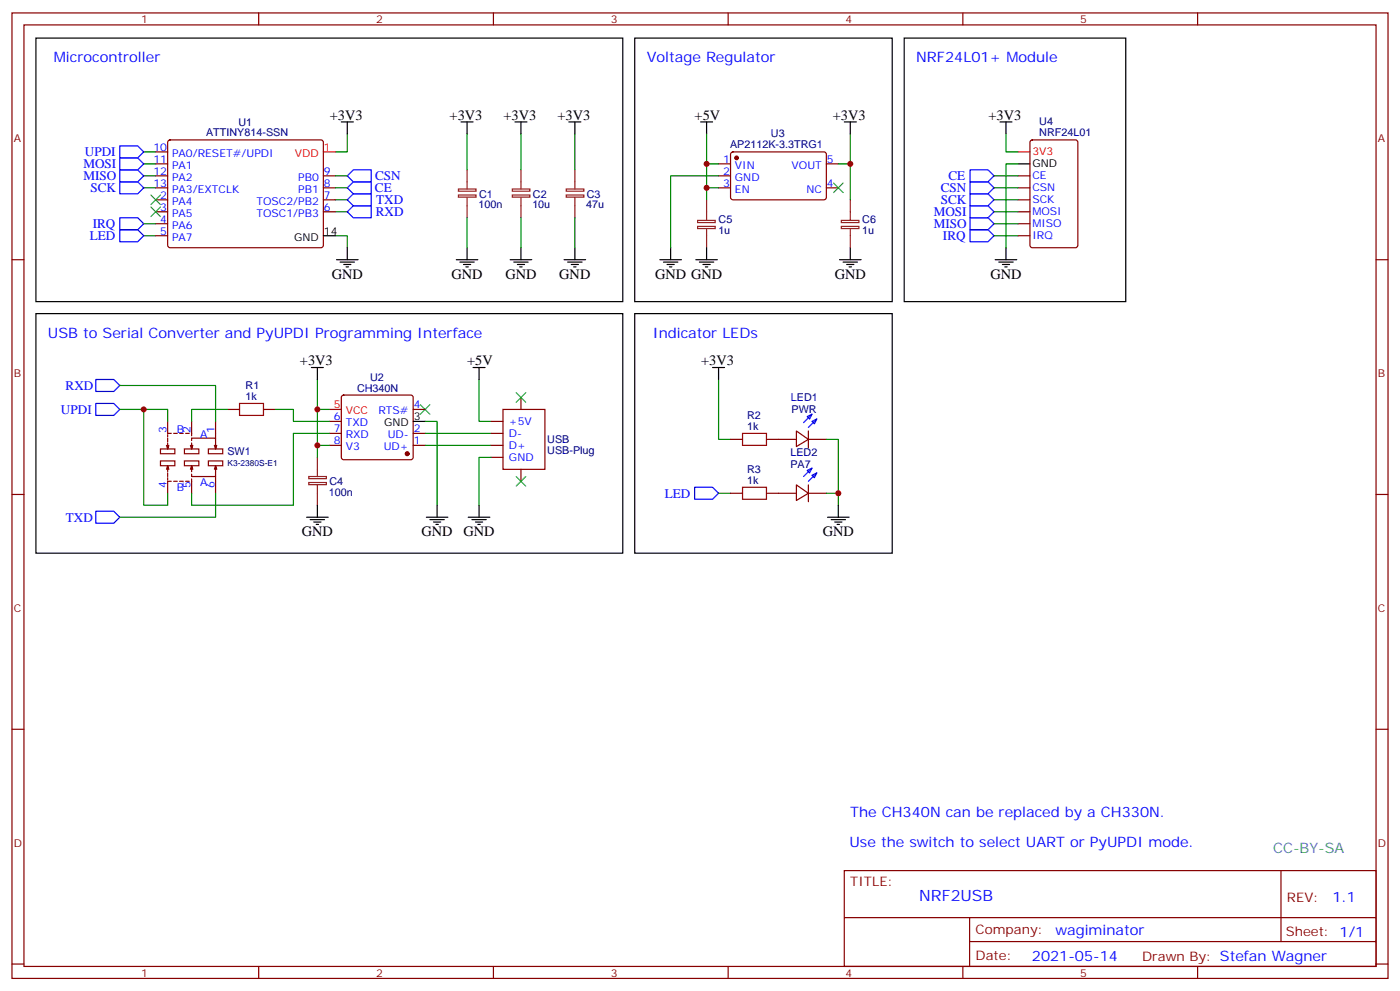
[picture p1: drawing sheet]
<svg xmlns="http://www.w3.org/2000/svg" width="412mm" height="292mm" viewBox="0 0 412 292" stroke-linecap="round" stroke-linejoin="round" font-family="sans-serif">
<g fill="none" stroke="#870000" stroke-width=".35">
<path d="M3.5 3.8h405.4v284.3h-405.4zM7.1 7.3h398.2v277.3h-398.2zM76.2 3.8v3.5M145.3 3.8v3.5M214.5 3.8v3.5M283.6 3.8v3.5M352.8 3.8v3.5M45.9 58.8h3.5M45.9 55.3h3.5M45.9 51.8h3.5M45.9 44.7h3.5M45.9 48.3h3.5"/>
<path d="M49.6 41.4l.5-.2h44.4l.5 .2 .2 .5v30.6l-.7 .5-44.7-.1-.4-.7v-30.3zM95.2 58.8h3.6M95.2 55.3h3.6M95.2 51.8h3.6M3.5 76.5h3.6M45.9 62.4h3.5M45.9 65.9h3.5M45.9 69.4h3.5M95.2 62.4h3.6M405.3 76.5h3.6M100.8 116.6l.4-.3h19.8l.5 .3 .2 .5v17.6l-.2 .5-.5 .2h-19.8l-.5-.2-.2-.5v-17.6zM97 131.2h3.5"/>
<path d="M97 127.6h3.5M97 124.1h3.5M121.7 131.2h3.5M121.7 127.6h3.5M121.7 120.6h3.5M3.5 145.6h3.6M405.3 145.6h3.6M3.5 214.8h3.6M405.3 214.8h3.6M248.7 256.4h156.6v28.2h-156.6zM377.3 256.4v20.9M248.7 270.2h156.5"/>
<path d="M285.6 277.3h119.6M285.6 270.2v14.2M3.5 283.9h3.6M76.2 284.6v3.5M145.3 284.6v3.5M214.5 284.6v3.5M283.6 284.6v3.5M352.8 284.6v3.5M405.3 283.9h3.6"/>
</g>
<g fill="none" stroke="#000" stroke-width=".35">
<path d="M10.6 11.2h172.8v77.6h-172.8zM95.2 69.4h3.6M99.1 76.5h6.4M100.2 77.2h4.2M101.2 77.9h2.2M102 78.6h.7M102.3 73v3.5M134.4 76.5h6.4M135.5 77.2h4.2M136.5 77.9h2.1M137.2 78.6h.7M137.6 73v3.5"/>
<path d="M166.2 76.5h6.3M167.2 77.2h4.2M168.3 77.9h2.1M169 78.6h.7M169.3 73v3.5M121.7 124.1h3.5M90.3 152.3h6.4M91.4 153h4.2M92.4 153.7h2.1M93.1 154.4h.7M93.5 148.8v3.5M125.6 152.3h6.3"/>
<path d="M126.6 153h4.3M127.7 153.7h2.1M128.4 154.4h.7M128.8 148.8v3.5M137.9 152.3h6.4M139 153h4.2M140.1 153.7h2.1M140.8 154.4h.7M141.1 148.8v3.5"/>
</g>
<path d="M135 57.4h5.2v.7h-5.2zM135 55.7h5.2v.6h-5.2zM137.6 50v5.7M137.6 58.1v6M166.8 57.4h5.2v.7h-5.2zM166.8 55.7h5.2v.6h-5.2zM169.3 50v5.7M169.3 58.1v6M93.5 134.7v5.6M90.9 142.1h5.2v.6h-5.2zM90.9 140.3h5.2v.7h-5.2zM93.5 142.8v6" fill="none" stroke="#8c2424" stroke-width=".35"/>
<g fill="none" stroke="#008700" stroke-width=".35">
<path d="M102.3 39.4v5.3h-3.5M42.3 55.3h3.6M42.3 51.8h3.6M42.3 48.3h3.6M42.3 44.7h3.6M98.8 58.8h3.5M42.3 69.4h3.6M98.8 69.4h3.5v3.6M98.8 62.4h3.5M141.1 111.8v12.3h3.5M97 131.2h-3.5v3.5M125.2 124.1h3.6v24.7"/>
<path d="M125.2 127.6h19.4M125.2 131.2h19.4"/>
</g>
<path d="M35.3 46.5h5.3l1.7 1.8-1.7 1.7h-5.3zM35.3 50h5.3l1.7 1.8-1.7 1.8h-5.3zM35.3 53.6h5.3l1.7 1.7-1.7 1.8h-5.3zM35.3 43h5.3l1.7 1.7-1.7 1.8h-5.3zM102.3 51.8l1.8-1.8h5.3v3.6h-5.3zM102.3 58.8l1.8-1.7h5.3v3.5h-5.3zM35.3 67.7h5.3l1.7 1.7-1.7 1.8h-5.3zM102.3 62.4l1.8-1.8h5.3v3.5h-5.3zM28.2 111.8h5.3l1.8 1.7-1.8 1.8h-5.3zM28.2 150.6h5.3l1.8 1.7-1.8 1.8h-5.3z" fill="none" stroke="#00f" stroke-width=".35"/>
<path d="M95.2 44.7h3.6M97 120.6h3.5" fill="none" stroke="#f00" stroke-width=".35"/>
<path d="M123.8 119.2l2.8 2.8M126.6 119.2l-2.8 2.8" fill="none" stroke="#3c3" stroke-width=".35"/>
<circle cx="119.9" cy="133.6" r=".53" fill="#870000" stroke="#870000" stroke-width=".35"/>
<path d="M148.2 120.6h12.3v17.6h-12.3z" fill="#fff" stroke="#870000" stroke-width=".35"/>
<g fill="none" stroke="#870000" stroke-width=".35">
<path d="M211.7 48.3h3.5M211.7 51.8h3.5M211.7 55.3h3.5M215.4 44.9l.5-.2 27.1 .1 .4 .6v13l-.7 .4h-27.1l-.4-.7v-12.7zM243.4 48.3h3.5M243.4 55.3h3.5M299.9 51.8h3.5M299.9 55.3h3.5M299.9 58.8h3.5M303.6 41.4l.5-.2h12.7l.6 .4 .1 30.6-.5 .7-12.9 .1-.7-.5v-30.6zM299.9 62.4h3.5M299.9 65.9h3.5"/>
<path d="M299.9 69.4h3.5M153.5 117.1v3.5M47.3 135.7h4.2v1.5h-4.2zM47.3 132.2h4.2v1.4h-4.2zM49 131.2l.4 1M49.4 130.5v1.7l.3-1M49.4 124.1v3.5h1M49.4 128v.7M49.4 129v1.1M49.4 139.3v1M49.4 137.2l-.4 1M49.7 138.2l-.3-1v1.7"/>
<path d="M51.2 127.6h1M52.9 127.6h1.1M54.3 135.7h4.3v1.5h-4.3zM54.3 132.2h4.3v1.4h-4.3zM54.7 127.6h1M56.1 131.2l.3 1M56.4 130.5v1.7l.4-1M56.4 129.8v-.8h7.1v3.2l.4-1M56.4 124.1v4.2M56.4 137.2l-.3 1M56.8 138.2l-.4-1v1.7M61.4 135.7h4.2v1.5h-4.2z"/>
<path d="M61.4 132.2h4.2v1.4h-4.2zM63.1 131.2l.4 1M63.5 124.1v4.9M63.5 137.2l-.4 1M63.9 138.2l-.4-1v3.1h-7.1v-.7M67 120.6h3.6M77.6 120.6h3.5M144.6 124.1h3.6M144.6 127.6h3.6M144.6 131.2h3.6M144.6 134.7h3.6M153.5 138.2v3.5"/>
<path d="M215.2 129.4h3.5M225.8 129.4h8.8M234.6 126.9l3.5 2.5-3.5 2.1zM238.1 129.4h5.3M238.1 126.9v5M49.4 140.7v.7M50.4 141.7h-1v3.6M51.2 141.7h1M52.9 141.7h1.1M54.7 141.7h1M56.4 141v4.3M63.5 140.3v5"/>
<path d="M215.2 145.3h3.5M225.8 145.3h8.8M234.6 142.8l3.5 2.5-3.5 2.1zM238.1 142.8v4.9M238.1 145.3h5.3"/>
</g>
<g fill="none" stroke="#000" stroke-width=".35">
<path d="M187 11.2h75.8v77.6h-75.8zM266.3 11.2h65.3v77.6h-65.3zM100.5 35.9h3.6M102.3 35.9v3.5M135.8 35.9h3.5M137.6 35.9v3.5M151.7 35.9h3.5M153.5 35.9v3.5M167.6 35.9h3.5M169.3 35.9v3.5M206.4 35.9h3.5M208.1 35.9v3.5"/>
<path d="M248.7 35.9h3.5M250.5 35.9v3.5M294.6 35.9h3.5M296.3 35.9v3.5M299.9 48.3h3.5M150.3 76.5h6.3M151.3 77.2h4.3M152.4 77.9h2.1M153.1 78.6h.7M153.5 73v3.5M194.4 76.5h6.3M195.4 77.2h4.3"/>
<path d="M196.5 77.9h2.1M197.2 78.6h.7M197.6 73v3.5M205 76.5h6.3M206 77.2h4.3M207.1 77.9h2.1M207.8 78.6h.7M208.1 73v3.5M247.3 76.5h6.3M248.4 77.2h4.2M249.4 77.9h2.1M250.1 78.6h.7"/>
<path d="M250.5 73v3.5M293.2 76.5h6.3M294.2 77.2h4.2M295.3 77.9h2.1M296 78.6h.7M296.3 73v3.5M10.6 92.4h172.8v70.5h-172.8zM187 92.4h75.8v70.5h-75.8zM91.7 108.2h3.5M93.5 108.2v3.6M139.3 108.2h3.6M141.1 108.2v3.6"/>
<path d="M209.9 108.2h3.5M211.7 108.2v3.6M243.8 152.3h6.3M244.8 153h4.3M245.9 153.7h2.1M246.6 154.4h.7M246.9 148.8v3.5"/>
</g>
<g fill="none" stroke="#008700" stroke-width=".35">
<path d="M137.6 39.4v10.6M153.5 39.4v10.6M169.3 39.4v10.6M208.1 39.4v8.9h3.6M250.5 39.4v8.9h-3.6M296.3 39.4v5.3h3.6M98.8 55.3h3.5M98.8 51.8h3.5M208.1 48.3v10.5M208.1 55.3h3.6M211.7 51.8h-14.1v21.2M250.5 48.3v10.5"/>
<path d="M292.8 55.3h7.1M292.8 51.8h7.1M292.8 58.8h7.1M299.9 48.3h-3.6v24.7M42.3 65.9h3.6M137.6 64.1v8.9M153.5 64.1v8.9M169.3 64.1v8.9M292.8 65.9h7.1M292.8 62.4h7.1M292.8 69.4h7.1M35.3 113.5h28.2v10.6"/>
<path d="M93.5 111.8v19.4M211.7 111.8v17.6h3.5M35.3 120.6h14.1v3.5M42.3 120.6v28.2h7.1v-3.5M67 120.6h-10.6v3.5M81.1 120.6h5.3v3.5h10.6M93.5 120.6h3.5M97 127.6h-10.6v21.2h-30v-3.5M144.6 134.7h-3.5v14.1M243.4 129.4h3.5v19.4M63.5 145.3v7h-28.2M211.7 145.3h3.5"/>
<path d="M243.4 145.3h3.5"/>
</g>
<circle cx="217" cy="46.5" r=".53" fill="#870000" stroke="#870000" stroke-width=".35"/>
<path d="M44.4 57.4l2.9 2.9M47.3 57.4l-2.9 2.9M245.5 53.9l2.9 2.8M248.4 53.9l-2.9 2.8M44.4 61l2.9 2.8M47.3 61l-2.9 2.8M152 115.6l2.9 2.9M154.9 115.6l-2.9 2.9M152 140.3l2.9 2.9M154.9 140.3l-2.9 2.9" fill="none" stroke="#3c3" stroke-width=".35"/>
<path d="M150.9 57.4h5.2v.7h-5.2zM150.9 55.7h5.2v.6h-5.2zM153.5 50v5.7M153.5 58.1v6M208.1 58.8v6M250.5 58.8v6M205.5 64.9h5.2v.6h-5.2zM205.5 66.7h5.2v.6h-5.2zM208.1 67.3v5.7M247.8 64.9h5.2v.6h-5.2zM247.8 66.7h5.2v.6h-5.2zM250.5 67.3v5.7" fill="none" stroke="#8c2424" stroke-width=".35"/>
<path d="M70.6 118.8h7v3.5h-7zM218.7 127.6h7.1v3.6h-7.1zM218.7 143.5h7.1v3.5h-7.1z" fill="none" stroke="#a10000" stroke-width=".35"/>
<g fill="none" stroke="#00f" stroke-width=".35">
<path d="M104.1 53.6h5.3v3.5h-5.3l-1.8-1.8zM285.8 53.6h5.2l1.8 1.7-1.8 1.8h-5.2zM285.8 57.1h5.2l1.8 1.7-1.8 1.8h-5.2zM285.8 50h5.2l1.8 1.8-1.8 1.8h-5.2zM35.3 64.1h5.3l1.7 1.8-1.7 1.8h-5.3zM285.8 64.1h5.2l1.8 1.8-1.8 1.8h-5.2zM285.8 60.6h5.2l1.8 1.8-1.8 1.7h-5.2zM285.8 67.7h5.2l1.8 1.7-1.8 1.8h-5.2zM28.2 118.8h5.3l1.8 1.8-1.8 1.7h-5.3zM237.8 122.7l1.4-.7-.7 1.4zM237.8 138.6l1.4-.7-.7 1.4zM239.2 124.1l1.4-.7-.7 1.4z"/>
<path d="M239.2 140l1.4-.7-.7 1.4zM239.2 122l-2.5 2.5M239.2 137.9l-2.5 2.4M240.6 123.4l-2.5 2.5M240.6 139.3l-2.5 2.4M204.6 143.5h5.3l1.8 1.8-1.8 1.7h-5.3z"/>
</g>
<path d="M299.9 44.7h3.5" fill="none" stroke="#f00" stroke-width=".35"/>
<g fill="#c00">
<circle cx="93.5" cy="131.2" r=".88"/>
<circle cx="250.5" cy="48.3" r=".88"/>
<circle cx="208.1" cy="48.3" r=".88"/>
<circle cx="208.1" cy="55.3" r=".88"/>
<circle cx="246.9" cy="145.3" r=".88"/>
<circle cx="93.5" cy="120.6" r=".88"/>
<circle cx="42.3" cy="120.6" r=".88"/>
</g>
<text font-size="4.6" fill="#00f" x="270.8" y="265.4">NRF2USB</text>
<g font-size="4.2" fill="#00f">
<text x="15.9" y="18.3">Microcontroller</text>
<text x="190.5" y="18.3">Voltage Regulator</text>
<text x="269.9" y="18.3">NRF24L01+ Module</text>
<text x="14.1" y="99.4">USB to Serial Converter and PyUPDI Programming Interface</text>
<text x="192.3" y="99.4">Indicator LEDs</text>
<text x="250.5" y="240.5">The CH340N can be replaced by a CH330N.</text>
<text x="250.2" y="249.3">Use the switch to select UART or PyUPDI mode.</text>
<text x="392.5" y="265.7">1.1</text>
<text x="310.9" y="275.2">wagiminator</text>
<text x="304" y="283">2021-05-14</text>
</g>
<g font-size="4.2">
<text x="97.2" y="35.2">+3V3</text>
<text x="132.4" y="35.2">+3V3</text>
<text x="148.3" y="35.2">+3V3</text>
<text x="164.2" y="35.2">+3V3</text>
<text x="204.6" y="35.2">+5V</text>
<text x="245.3" y="35.2">+3V3</text>
<text x="291.2" y="35.2">+3V3</text>
<text x="97.7" y="82.1">GND</text>
<text x="133" y="82.1">GND</text>
<text x="148.9" y="82.1">GND</text>
<text x="164.7" y="82.1">GND</text>
<text x="193" y="82.1">GND GND</text>
<text x="245.9" y="82.1">GND</text>
<text x="291.7" y="82.1">GND</text>
<text x="88.3" y="107.6">+3V3</text>
<text x="137.6" y="107.5">+5V</text>
<text x="206.5" y="107.6">+3V3</text>
<text x="88.9" y="158">GND</text>
<text x="124.2" y="158">GND</text>
<text x="136.5" y="158">GND</text>
<text x="242.4" y="158">GND</text>
</g>
<text font-size="4.2" fill="#0099b0" x="375" y="251.1">CC-BY-SA</text>
<g font-size="3.9" fill="#00f">
<text x="25" y="46">UPDI</text>
<text x="24.6" y="49.5">MOSI</text>
<text x="24.6" y="53.1">MISO</text>
<text x="110.5" y="53.1">CSN</text>
<text x="279.4" y="53.1">CE</text>
<text x="26.6" y="56.6">SCK</text>
<text x="110.5" y="56.6">CE</text>
<text x="277.2" y="56.6">CSN</text>
<text x="110.7" y="63.6">RXD</text>
<text x="110.8" y="60.1">TXD</text>
<text x="275.1" y="63.6">MOSI</text>
<text x="277.1" y="60.1">SCK</text>
<text x="26.5" y="70.7">LED</text>
<text x="27.3" y="67.2">IRQ</text>
<text x="275.1" y="67.2">MISO</text>
<text x="277.8" y="70.7">IRQ</text>
<text x="19.3" y="114.8">RXD</text>
<text x="18" y="121.9">UPDI</text>
<text x="195.9" y="146.6">LED</text>
<text x="19.4" y="153.6">TXD</text>
</g>
<g font-size="3.9" fill="#800">
<text x="250.5" y="261">TITLE:</text>
<text x="379.1" y="265.7">REV:</text>
<text x="287.4" y="275.2">Company:</text>
<text x="378.7" y="275.8">Sheet: 1/1</text>
<text x="287.4" y="282.9">Date:</text>
<text x="336.4" y="282.9">Drawn By: Stefan Wagner</text>
</g>
<g font-size="3.2" fill="#800">
<text x="41.6" y="6.8">1</text>
<text x="110.8" y="6.8">2</text>
<text x="179.9" y="6.8">3</text>
<text x="249.1" y="6.8">4</text>
<text x="318.2" y="6.8">5</text>
<text x="4.1" y="41.9">A</text>
<text x="405.9" y="41.9">A</text>
<text x="4.1" y="111.1">B</text>
<text x="405.9" y="111.1">B</text>
<text x="4.1" y="180.2">C</text>
<text x="405.9" y="180.2">C</text>
<text x="4.1" y="249.3">D</text>
<text x="405.9" y="249.3">D</text>
<text x="41.6" y="287.6">1</text>
<text x="110.8" y="287.6">2</text>
<text x="179.9" y="287.6">3</text>
<text x="249.1" y="287.6">4</text>
<text x="318.2" y="287.6">5</text>
</g>
<g font-size="3.2" fill="#000080">
<text x="60.7" y="40.2">ATTINY814-SSN</text>
<text x="70.2" y="37">U1</text>
<text x="227.1" y="40.4">U3</text>
<text x="306.1" y="40.1">NRF24L01</text>
<text x="306.1" y="36.9">U4</text>
<text x="215" y="43.4">AP2112K-3.3TRG1</text>
<text x="141.1" y="58.2">C1</text>
<text x="157" y="58.2">C2</text>
<text x="172.9" y="58.2">C3</text>
<text x="140.9" y="61.4">100n</text>
<text x="156.8" y="61.4">10u</text>
<text x="172.7" y="61.4">47u</text>
<text x="211.7" y="65.6">C5</text>
<text x="254" y="65.6">C6</text>
<text x="211.6" y="68.8">1u</text>
<text x="253.9" y="68.8">1u</text>
<text x="109" y="112.1">U2</text>
<text x="72.3" y="117.8">1k</text>
<text x="72.3" y="114.6">R1</text>
<text x="105.2" y="115.4">CH340N</text>
<text x="233" y="118.2">LED1</text>
<text x="220.1" y="123.4">R2</text>
<text x="233.2" y="121.7">PWR</text>
<text x="161.2" y="130.5">USB</text>
<text x="220.1" y="126.6">1k</text>
<text x="67" y="134">SW1</text>
<text x="161.2" y="133.7">USB-Plug</text>
<text x="232.8" y="137.7">PA7</text>
<text x="232.8" y="134.2">LED2</text>
<text x="97" y="142.9">C4</text>
<text x="220.1" y="142.5">1k</text>
<text x="220.1" y="139.3">R3</text>
<text x="96.8" y="146.1">100n</text>
</g>
<g font-size="3.2" fill="#00f">
<text x="45.2" y="44.4">10</text>
<text x="45.2" y="47.9">11</text>
<text x="50.7" y="46.1">PA0/RESET#/UPDI</text>
<text x="213" y="47.9">1</text>
<text x="243.6" y="47.9">5</text>
<text x="45.2" y="51.4">12</text>
<text x="50.7" y="49.7">PA1</text>
<text x="50.7" y="53.2">PA2</text>
<text x="87.8" y="53.2">PB0</text>
<text x="95.4" y="51.4">9</text>
<text x="213" y="51.4">2</text>
<text x="216.5" y="49.7">VIN</text>
<text x="216.5" y="53.2">GND</text>
<text x="233.2" y="49.7">VOUT</text>
<text x="304.1" y="52.8">CE</text>
<text x="45.2" y="55">13</text>
<text x="47.2" y="58.5">2</text>
<text x="50.7" y="56.7">PA3/EXTCLK</text>
<text x="87.8" y="56.7">PB1</text>
<text x="95.4" y="58.5">7</text>
<text x="95.4" y="55">8</text>
<text x="213" y="55">3</text>
<text x="216.5" y="56.7">EN</text>
<text x="237.5" y="56.7">NC</text>
<text x="243.6" y="55">4</text>
<text x="304.1" y="56.4">CSN</text>
<text x="304.1" y="59.9">SCK</text>
<text x="47.2" y="62">3</text>
<text x="47.2" y="65.5">4</text>
<text x="50.7" y="60.3">PA4</text>
<text x="50.7" y="63.8">PA5</text>
<text x="75.5" y="63.8">TOSC1/PB3</text>
<text x="75.5" y="60.3">TOSC2/PB2</text>
<text x="95.4" y="62">6</text>
<text x="304.1" y="63.4">MOSI</text>
<text x="47.2" y="69.1">5</text>
<text x="50.7" y="67.3">PA6</text>
<text x="50.7" y="70.8">PA7</text>
<text x="304.1" y="67">MISO</text>
<text x="304.1" y="70.5">IRQ</text>
<text x="98.4" y="123.8">6</text>
<text x="101.8" y="125.5">TXD</text>
<text x="111.5" y="122">RTS#</text>
<text x="121.9" y="120.2">4</text>
<text x="149.9" y="125.2">+5V</text>
<text x="49" y="127.6" transform="rotate(-90 49 127.6)">3</text>
<text x="52.1" y="127.4">B</text>
<text x="56.1" y="127.6" transform="rotate(-90 56.1 127.6)">2</text>
<text x="58.9" y="129">A</text>
<text x="63.1" y="127.6" transform="rotate(-90 63.1 127.6)">1</text>
<text x="98.4" y="127.3">7</text>
<text x="98.4" y="130.8">8</text>
<text x="101.8" y="129">RXD</text>
<text x="114.2" y="129">UD-</text>
<text x="121.9" y="130.8">1</text>
<text x="121.9" y="127.3">2</text>
<text x="149.9" y="128.7">D-</text>
<text x="101.8" y="132.6">V3</text>
<text x="113" y="132.6">UD+</text>
<text x="149.9" y="132.2">D+</text>
<text x="149.9" y="135.7">GND</text>
<text x="49" y="143.8" transform="rotate(-90 49 143.8)">4</text>
<text x="56.1" y="143.8" transform="rotate(-90 56.1 143.8)">5</text>
<text x="58.9" y="143.2">A</text>
<text x="63.1" y="143.8" transform="rotate(-90 63.1 143.8)">6</text>
<text x="52.1" y="144.7">B</text>
</g>
<g font-size="3.2" fill="#f00">
<text x="86.9" y="46.1">VDD</text>
<text x="95.4" y="44.4">1</text>
<text x="304.1" y="45.8">3V3</text>
<text x="98.4" y="120.2">5</text>
<text x="101.8" y="122">VCC</text>
</g>
<g font-size="3.2">
<text x="304.1" y="49.3">GND</text>
<text x="86.7" y="70.8">GND</text>
<text x="95.4" y="69.1">14</text>
<text x="113.1" y="125.5">GND</text>
<text x="121.9" y="123.8">3</text>
</g>
<text font-size="2.5" fill="#000080" x="67" y="137.3">K3-2380S-E1</text>
</svg>
